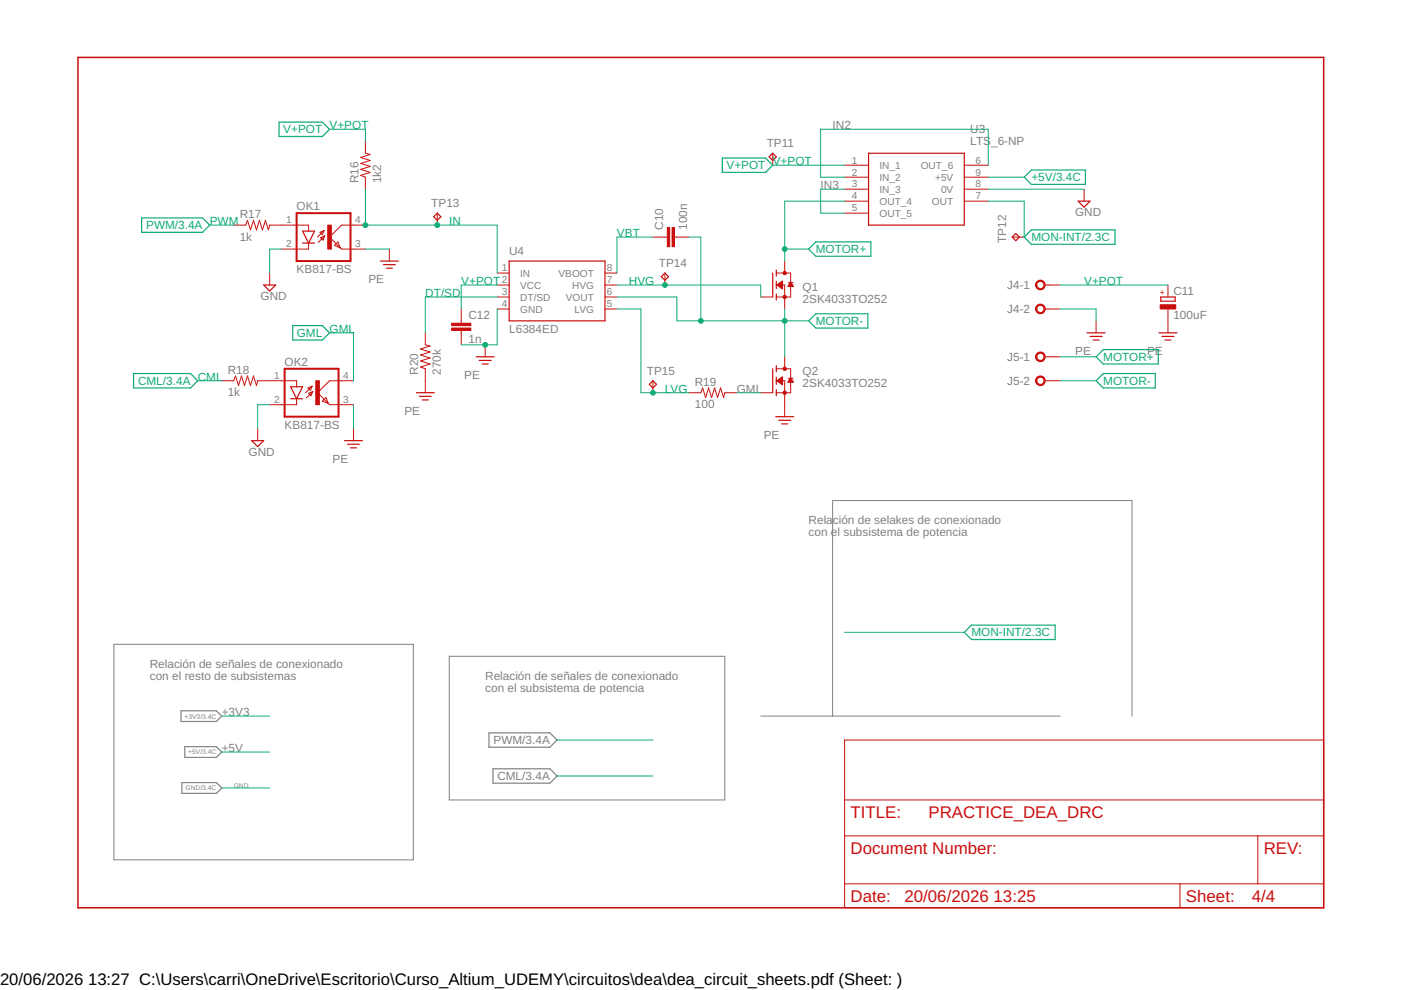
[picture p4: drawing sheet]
<svg xmlns="http://www.w3.org/2000/svg" width="297mm" height="210mm" viewBox="0 0 297 210" stroke-linecap="round" stroke-linejoin="round" font-family="sans-serif">
<path d="M24.2 136.6h63.4v45.7h-63.4zM95.2 139.1h58.5v30.5h-58.5zM161.3 151.8h63.5M176.5 151.8v-45.7h63.5v45.7" fill="none" stroke="#808080" stroke-width=".21"/>
<path d="M38.4 150.7h7.5l1.1 1.1-1.1 1.2h-7.5zM39.2 158.3h6.7l1.1 1.1-1.1 1.2h-6.7zM103.7 155.4h12.9l1.5 1.5-1.5 1.5h-12.9zM38.6 165.9h7.3l1.1 1.2-1.1 1.1h-7.3zM104.5 163h12.1l1.5 1.5-1.5 1.6h-12.1z" fill="none" stroke="#808080" stroke-width=".25"/>
<path d="M16.5 12.2h264.1v180.3h-264.1z" fill="none" stroke="#c90d0c" stroke-width=".32"/>
<g fill="none" stroke="#c90d0c" stroke-width=".21">
<path d="M77.5 30v2.5l1 .2-2 .7 2 .6-2 .6 2 .7-2 .6 2 .7-2 .6 1 .4v2.5M163.8 32.5v2.5M179.1 35h5M179.1 37.6h5M204.4 35h5.1M204.4 37.6h5.1M49.6 47.7h2.5l.4-1 .6 2 .6-2 .7 2 .6-2 .6 2 .7-2 .6 2 .3-1h8.2v1.3M57.2 57.9v2.5M65.4 51.5v1.3h-5.7M67.8 49.3l.9-.4-.4 .9zM68 50.4l.9-.4-.4 .9zM68.7 48.9l-1.4 1.4"/>
<path d="M68.9 50l-1.4 1.4M71.6 51.3l.6 1.3-1.3-.6zM77.5 47.7h-5.1l-2.5 2.6 2.5 2.5h5.1M82.5 52.8v2.6M92.7 45.2v2.5M105.4 57.9h2.5M128.3 57.9h2.5M138.4 50.3h3.1M141 57.9v2.5M143 50.3h3M164.6 57.9h3v5.1h-3M166.4 55.4v2.5"/>
<path d="M167.1 59.9h1M179.1 40.1h5M179.1 42.7h5M179.1 45.2h5M204.4 40.1h5.1M204.4 42.7h5.1M214.6 50.3h2.5M229.8 40.1v2.6M90.2 70.6v2.5l1 .3-2 .6 2 .6-2 .7 2 .6-2 .6 2 .7-2 .6 1 .4v5.1M97.8 65.5v3M97.8 70.1v3M102.9 73.1v2.5"/>
<path d="M105.4 60.4h2.5M105.4 65.5h2.5M105.4 63h2.5M128.3 60.4h2.5M128.3 65.5h2.5M128.3 63h2.5M161.3 63h2.5M164.6 60.4h1.8v5.1M164.6 78.2h3v5.1h-3M166.4 75.6v2.6M221.5 60.4h3.3M221.5 65.5h3.3"/>
<path d="M221.5 75.6h3.3M232.4 68v2.6M247.6 60.4v2.6M247.6 65.5v5.1M47 80.7h2.6l.3-1 .7 2 .6-2 .6 2 .7-2 .6 2 .6-2 .7 2 .2-1h8.3v1.3M54.6 90.9v2.5M62.9 84.5v1.3h-5.7M65.3 82.3l.9-.4-.4 .9zM65.4 83.4l.9-.4-.4 .9zM66.2 81.9l-1.4 1.4M66.3 83l-1.4 1.4M68.3 85l.8-.7 .5 1.3z"/>
<path d="M69.6 85.6l.3 .2h5.1M75 80.7h-5.1l-2.6 2.6 2.3 2.3M75 90.9v2.5M138.4 80.7v2.6M146 83.3h2.6l.4-1 .6 2 .6-2 .7 2 .6-2 .6 2 .7-2 .6 2 .3-1h2.5M161.3 83.3h2.5M164.6 80.7h1.8v7.6M167.1 80.2h1M221.5 80.7h3.3M179.1 156.9h101.5v35.6h-101.5zM179.1 177.2h101.5M179.1 169.6h101.5"/>
<path d="M266.7 177.2v10.2M179.1 187.4h101.5M250.2 187.4v5.1"/>
</g>
<g fill="none" stroke="#c90d0c" stroke-width=".25">
<path d="M163.1 33.3l.7-.8 .8 .8-.8 .7zM184.1 32.5h20.3v15.2h-20.3zM64.2 49h2.5l-1.3 2.5zM64.2 51.5h2.5M80.6 55.4h3.9M81.3 56.1h2.5M81.9 56.9h1.3M91.9 46l.8-.8 .8 .8-.8 .7zM107.9 55.4h20.4v12.6h-20.4zM140.2 58.7l.8-.8 .7 .8-.7 .7zM163.8 57.9v5.1M164.6 57.3v1.2"/>
<path d="M164.6 59.7v1.5M215.4 49.5l.7 .8-.7 .7-.8-.7zM228.6 42.7h2.5l-1.3 1.2zM55.9 60.4h2.5l-1.2 1.3zM101 75.6h3.8M101.6 76.4h2.5M102.2 77.2h1.3M163.8 78.2v5.1M164.6 62.3v1.3M164.6 77.6v1.2M164.6 80v1.5M230.5 70.6h3.8"/>
<path d="M231.1 71.3h2.6M231.8 72.1h1.2M245.7 70.6h3.8M246.1 63h3.1v.9h-3.1zM246.4 71.3h2.5M247 72.1h1.3M53.4 93.4h2.5l-1.3 1.3zM61.6 82h2.6l-1.3 2.5zM61.6 84.5h2.6M73 93.4h3.9M73.7 94.2h2.5M74.3 95h1.3"/>
<path d="M88.3 83.3h3.8M88.9 84h2.5M89.5 84.8h1.3M137.7 81.5l.7-.8 .8 .8-.8 .8zM164.5 88.3h3.8M164.6 82.6v1.3M165.1 89.1h2.5M165.7 89.9h1.3"/>
</g>
<path d="M62.9 45.2h11.4v10.2h-11.4zM60.3 78.2h11.5v10.1h-11.5z" fill="none" stroke="#c90d0c" stroke-width=".42"/>
<g fill="#c90d0c" stroke="#c90d0c" stroke-width=".21">
<path d="M69.5 47.7h.8v5.1h-.8z"/>
<path d="M67 80.7h.7v5.1h-.7z"/>
<path d="M142.5 48.2h.5v4.1h-.5z"/>
<path d="M141.5 48.2h.5v4.1h-.5z"/>
<path d="M246 64.6h3.3v.9h-3.3z"/>
<path d="M95.8 69.6h4v.5h-4z"/>
<path d="M95.8 68.5h4v.5h-4z"/>
</g>
<g fill="#c90d0c" stroke="#c90d0c" stroke-width=".21">
<path d="M167.6 59.8l.6 1h-1.1z" fill-rule="evenodd"/>
<path d="M164.7 60.4l1.2-.8v1.6z" fill-rule="evenodd"/>
<path d="M167.6 80.1l.6 1h-1.1z" fill-rule="evenodd"/>
<path d="M164.7 80.7l1.2-.8v1.6z" fill-rule="evenodd"/>
<path d="M219.7 59.8a1.02 1.02 0 0 1 1.7 0 1.02 1.02 0 0 1-.5 1.6 1.02 1.02 0 0 1-1.3-1h.2a.76 .76 0 0 1 1.1-.7 .76 .76 0 0 1 .2 1.2 .76 .76 0 0 1-1.2-.3l-.1-.2h-.2z" fill-rule="evenodd"/>
<path d="M219.7 64.9a1.02 1.02 0 0 1 1.7-.1 1.02 1.02 0 0 1-.5 1.6 1.02 1.02 0 0 1-1.3-.9h.2a.76 .76 0 0 1 1.1-.7 .76 .76 0 0 1 .2 1.2 .76 .76 0 0 1-1.2-.3l-.1-.2h-.2z" fill-rule="evenodd"/>
<path d="M219.7 75.1a1.02 1.02 0 0 1 1.7-.1 1.02 1.02 0 0 1-.5 1.6 1.02 1.02 0 0 1-1.3-1h.2a.76 .76 0 0 1 1.1-.7 .76 .76 0 0 1 .2 1.3 .76 .76 0 0 1-1.2-.3l-.1-.3h-.2z" fill-rule="evenodd"/>
<path d="M219.9 79.9a1.03 1.03 0 0 1 1.6 .4 1.03 1.03 0 0 1-.7 1.4 1.03 1.03 0 0 1-1.2-1h.2a.76 .76 0 0 1 1.1-.7 .76 .76 0 0 1 .2 1.3 .76 .76 0 0 1-1.2-.3l-.1-.3h-.2z" fill-rule="evenodd"/>
<circle cx="166.4" cy="57.9" r=".36"/>
<circle cx="166.4" cy="63" r=".36"/>
<circle cx="166.4" cy="78.2" r=".36"/>
<circle cx="166.4" cy="83.3" r=".36"/>
</g>
<g fill="none" stroke="#0dab76" stroke-width=".21">
<path d="M69.9 27.4h7.6v2.6M163.8 35h15.3M209.5 35v-7.6h-35.5v10.2h5.1M209.5 37.6h7.6M44.5 47.7h5.1M59.7 52.8h-2.5v5.1M77.5 52.8h5M77.5 40.1v7.6h27.9v10.2M138.4 50.3h-7.6v7.6M146 50.3h2.6v17.7M166.4 52.8h5M179.1 40.1h-5.1v5.1h5.1"/>
<path d="M179.1 42.7h-12.7v12.7M209.5 40.1h20.3M209.5 42.7h7.6v7.6M69.9 70.6h5.1v10.1M105.4 65.5v7.6h-7.6M105.4 63h-15.2v7.6M105.4 60.4h-7.6v5.1M130.8 63h12.7v5h27.9M130.8 65.5h5.1v17.8h10.1M130.8 60.4h30.5v2.6M166.4 65.5v10.1M224.8 60.4h22.8"/>
<path d="M224.8 65.5h7.6v2.5M224.8 75.6h7.6M41.9 80.7h5.1M57.2 85.8h-2.6v5.1M75 85.8v5.1M156.2 83.3h5.1M224.8 80.7h7.6M179.1 134.1h25.3M47 151.8h10.2M47 159.4h10.2M118.1 156.9h20.3M47 167.1h10.2"/>
<path d="M118.1 164.5h20.3"/>
</g>
<path d="M59.2 25.9h9.1l1.6 1.5-1.6 1.5h-9.1zM153.1 33.5h9.2l1.5 1.5-1.5 1.6h-9.2zM217.1 37.6l1.6-1.6h11.4v3.1h-11.4zM30 46.2h12.9l1.6 1.5-1.6 1.6h-12.9zM171.4 52.8l1.6-1.5h11.6v3h-11.6zM217.1 50.3l1.6-1.6h17.7v3.1h-17.7zM28.3 79.2h12.1l1.5 1.5-1.5 1.6h-12.1zM62.1 69h6.2l1.6 1.6-1.6 1.5h-6.2zM171.4 68l1.6-1.5h11v3.1h-11zM232.4 75.6l1.5-1.5h11.7v3.1h-11.7zM232.4 80.7l1.5-1.5h11v3.1h-11zM204.4 134.1l1.6-1.6h17.7v3.1h-17.7z" fill="none" stroke="#0dab76" stroke-width=".25"/>
<g fill="#0dab76" stroke="#0dab76" stroke-width=".21">
<circle cx="77.5" cy="47.7" r=".51"/>
<circle cx="92.7" cy="47.7" r=".51"/>
<circle cx="141" cy="60.4" r=".51"/>
<circle cx="138.4" cy="83.3" r=".51"/>
<circle cx="166.4" cy="52.8" r=".51"/>
<circle cx="166.4" cy="68" r=".51"/>
<circle cx="148.6" cy="68" r=".51"/>
<circle cx="102.9" cy="73.1" r=".51"/>
</g>
<g font-size="3.6" fill="#c90d0c">
<text x="180.3" y="173.4">TITLE:</text>
<text x="196.8" y="173.4">PRACTICE_DEA_DRC</text>
<text x="180.3" y="181">Document Number:</text>
<text x="267.9" y="181">REV:</text>
<text x="180.3" y="191.2">Date:</text>
<text x="191.8" y="191.2">20/06/2026</text>
<text x="210.7" y="191.2">13:25</text>
<text x="251.4" y="191.2">Sheet:</text>
<text x="265.4" y="191.2">4/4</text>
</g>
<g font-size="3.5">
<text x="0" y="208.9">20/06/2026</text>
<text x="18.7" y="208.9">13:27 C:\Users\carri\OneDrive\Escritorio\Curso_Altium_UDEMY\circuitos\dea\dea_circuit_sheets.pdf (Sheet: )</text>
</g>
<g font-size="2.5" fill="#0dab76">
<text x="60.1" y="28.3">V+POT</text>
<text x="69.9" y="27.4">V+POT</text>
<text x="154" y="35.9">V+POT</text>
<text x="163.8" y="35">V+POT</text>
<text x="218.7" y="38.5">+5V/3.4C</text>
<text x="44.5" y="47.7">PWM</text>
<text x="95.3" y="47.7">IN</text>
<text x="31" y="48.6">PWM/3.4A</text>
<text x="130.8" y="50.3">VBT</text>
<text x="173" y="53.7">MOTOR+</text>
<text x="218.7" y="51.2">MON-INT/2.3C</text>
<text x="90.2" y="63">DT/SD</text>
<text x="97.8" y="60.4">V+POT</text>
<text x="133.4" y="60.4">HVG</text>
<text x="229.9" y="60.4">V+POT</text>
<text x="62.9" y="71.5">GML</text>
<text x="69.9" y="70.6">GML</text>
<text x="173" y="68.9">MOTOR-</text>
<text x="233.9" y="76.5">MOTOR+</text>
<text x="29.3" y="81.6">CML/3.4A</text>
<text x="41.9" y="80.7">CML</text>
<text x="141" y="83.3">LVG</text>
<text x="233.9" y="81.6">MOTOR-</text>
<text x="206" y="135">MON-INT/2.3C</text>
</g>
<g font-size="2.5" fill="#808080">
<text x="176.5" y="27.4">IN2</text>
<text x="205.7" y="28.3">U3</text>
<text x="162.6" y="31.2">TP11</text>
<text x="205.7" y="30.8">LTS</text>
<text x="210.1" y="30.8">_6-NP</text>
<text x="76" y="38.8" transform="rotate(-90 76 38.8)">R16</text>
<text x="80.8" y="38.8" transform="rotate(-90 80.8 38.8)">1k2</text>
<text x="174" y="40.1">IN3</text>
<text x="50.8" y="46.2">R17</text>
<text x="62.9" y="44.6">OK1</text>
<text x="91.4" y="43.9">TP13</text>
<text x="227.9" y="45.8">GND</text>
<text x="50.8" y="51">1k</text>
<text x="140.6" y="48.7" transform="rotate(-90 140.6 48.7)">C10</text>
<text x="145.7" y="48.7" transform="rotate(-90 145.7 48.7)">100n</text>
<text x="213.3" y="51.5" transform="rotate(-90 213.3 51.5)">TP12</text>
<text x="62.9" y="57.9">KB817-BS</text>
<text x="108" y="54.1">U4</text>
<text x="139.7" y="56.6">TP14</text>
<text x="55.3" y="63.6">GND</text>
<text x="78.1" y="60">PE</text>
<text x="170.2" y="64.2">2SK4033TO252</text>
<text x="170.2" y="61.7">Q1</text>
<text x="213.6" y="61.3">J4-1</text>
<text x="248.8" y="62.5">C11</text>
<text x="99.3" y="67.7">C12</text>
<text x="108" y="70.6">L6384ED</text>
<text x="213.6" y="66.4">J4-2</text>
<text x="248.8" y="67.6">100uF</text>
<text x="60.3" y="77.6">OK2</text>
<text x="99.3" y="72.7">1n</text>
<text x="213.6" y="76.5">J5-1</text>
<text x="227.9" y="75.3">PE</text>
<text x="243.2" y="75.3">PE</text>
<text x="48.3" y="79.2">R18</text>
<text x="88.7" y="79.5" transform="rotate(-90 88.7 79.5)">R20</text>
<text x="93.5" y="79.5" transform="rotate(-90 93.5 79.5)">270k</text>
<text x="98.4" y="80.4">PE</text>
<text x="137.2" y="79.5">TP15</text>
<text x="147.3" y="81.8">R19</text>
<text x="156.2" y="83.3">GML</text>
<text x="170.2" y="82">2SK4033TO252</text>
<text x="170.2" y="79.5">Q2</text>
<text x="213.6" y="81.6">J5-2</text>
<text x="48.3" y="84">1k</text>
<text x="85.7" y="88">PE</text>
<text x="147.3" y="86.6">100</text>
<text x="60.3" y="90.9">KB817-BS</text>
<text x="161.9" y="93.1">PE</text>
<text x="52.7" y="96.6">GND</text>
<text x="70.5" y="98.1">PE</text>
<text x="171.4" y="111.1">Rela</text>
<text x="171.4" y="113.7">con el subsistema de potencia</text>
<text x="176.6" y="111.1">ción de selakes de conexionado</text>
<text x="31.8" y="141.6">Relación de señales de conexionado</text>
<text x="31.8" y="144.2">con el resto de subsistemas</text>
<text x="102.9" y="144.1">Relación de señales de conexionado</text>
<text x="102.9" y="146.8">con el subsistema de potencia</text>
<text x="47" y="151.8">+3V3</text>
<text x="47" y="159.5">+5V</text>
<text x="104.6" y="157.8">PWM/3.4A</text>
<text x="105.5" y="165.4">CML/3.4A</text>
</g>
<g font-size="2.1" fill="#808080">
<text x="180.6" y="34.7">1</text>
<text x="186.5" y="35.8">IN_1</text>
<text x="195.2" y="35.8">OUT_6</text>
<text x="206.8" y="34.7">6</text>
<text x="180.6" y="37.2">2</text>
<text x="180.6" y="39.8">3</text>
<text x="186.5" y="38.3">IN_2</text>
<text x="186.5" y="40.9">IN_3</text>
<text x="198.3" y="38.3">+5V</text>
<text x="199.5" y="40.9">0V</text>
<text x="206.8" y="37.2">9</text>
<text x="206.8" y="39.8">8</text>
<text x="60.7" y="47.4">1</text>
<text x="75.3" y="47.4">4</text>
<text x="180.6" y="42.3">4</text>
<text x="180.6" y="44.8">5</text>
<text x="186.5" y="43.4">OUT_4</text>
<text x="186.5" y="45.9">OUT_5</text>
<text x="197.6" y="43.4">OUT</text>
<text x="206.8" y="42.3">7</text>
<text x="60.7" y="52.4">2</text>
<text x="75.3" y="52.4">3</text>
<text x="106.4" y="57.5">1</text>
<text x="110.3" y="58.6">IN</text>
<text x="118.4" y="58.6">VBOOT</text>
<text x="128.6" y="57.5">8</text>
<text x="106.4" y="60.1">2</text>
<text x="106.4" y="65.1">4</text>
<text x="106.4" y="62.6">3</text>
<text x="110.3" y="61.2">VCC</text>
<text x="110.3" y="63.7">DT/SD</text>
<text x="120" y="63.7">VOUT</text>
<text x="121.3" y="61.2">HVG</text>
<text x="128.6" y="65.1">5</text>
<text x="128.6" y="62.6">6</text>
<text x="128.6" y="60.1">7</text>
<text x="110.3" y="66.3">GND</text>
<text x="121.8" y="66.3">LVG</text>
<text x="58.2" y="80.4">1</text>
<text x="72.8" y="80.4">4</text>
<text x="58.2" y="85.5">2</text>
<text x="72.8" y="85.5">3</text>
</g>
<text font-size="1.8" fill="#c90d0c" x="247" y="62.6" transform="rotate(-90 247 62.6)">+</text>
<g font-size="1.4" fill="#808080">
<text x="39.1" y="152.3">+3V3/3.4C</text>
<text x="39.9" y="160">+5V/3.4C</text>
<text x="39.3" y="167.6">GND/3.4C</text>
<text x="49.5" y="167.1">GND</text>
</g>
</svg>
